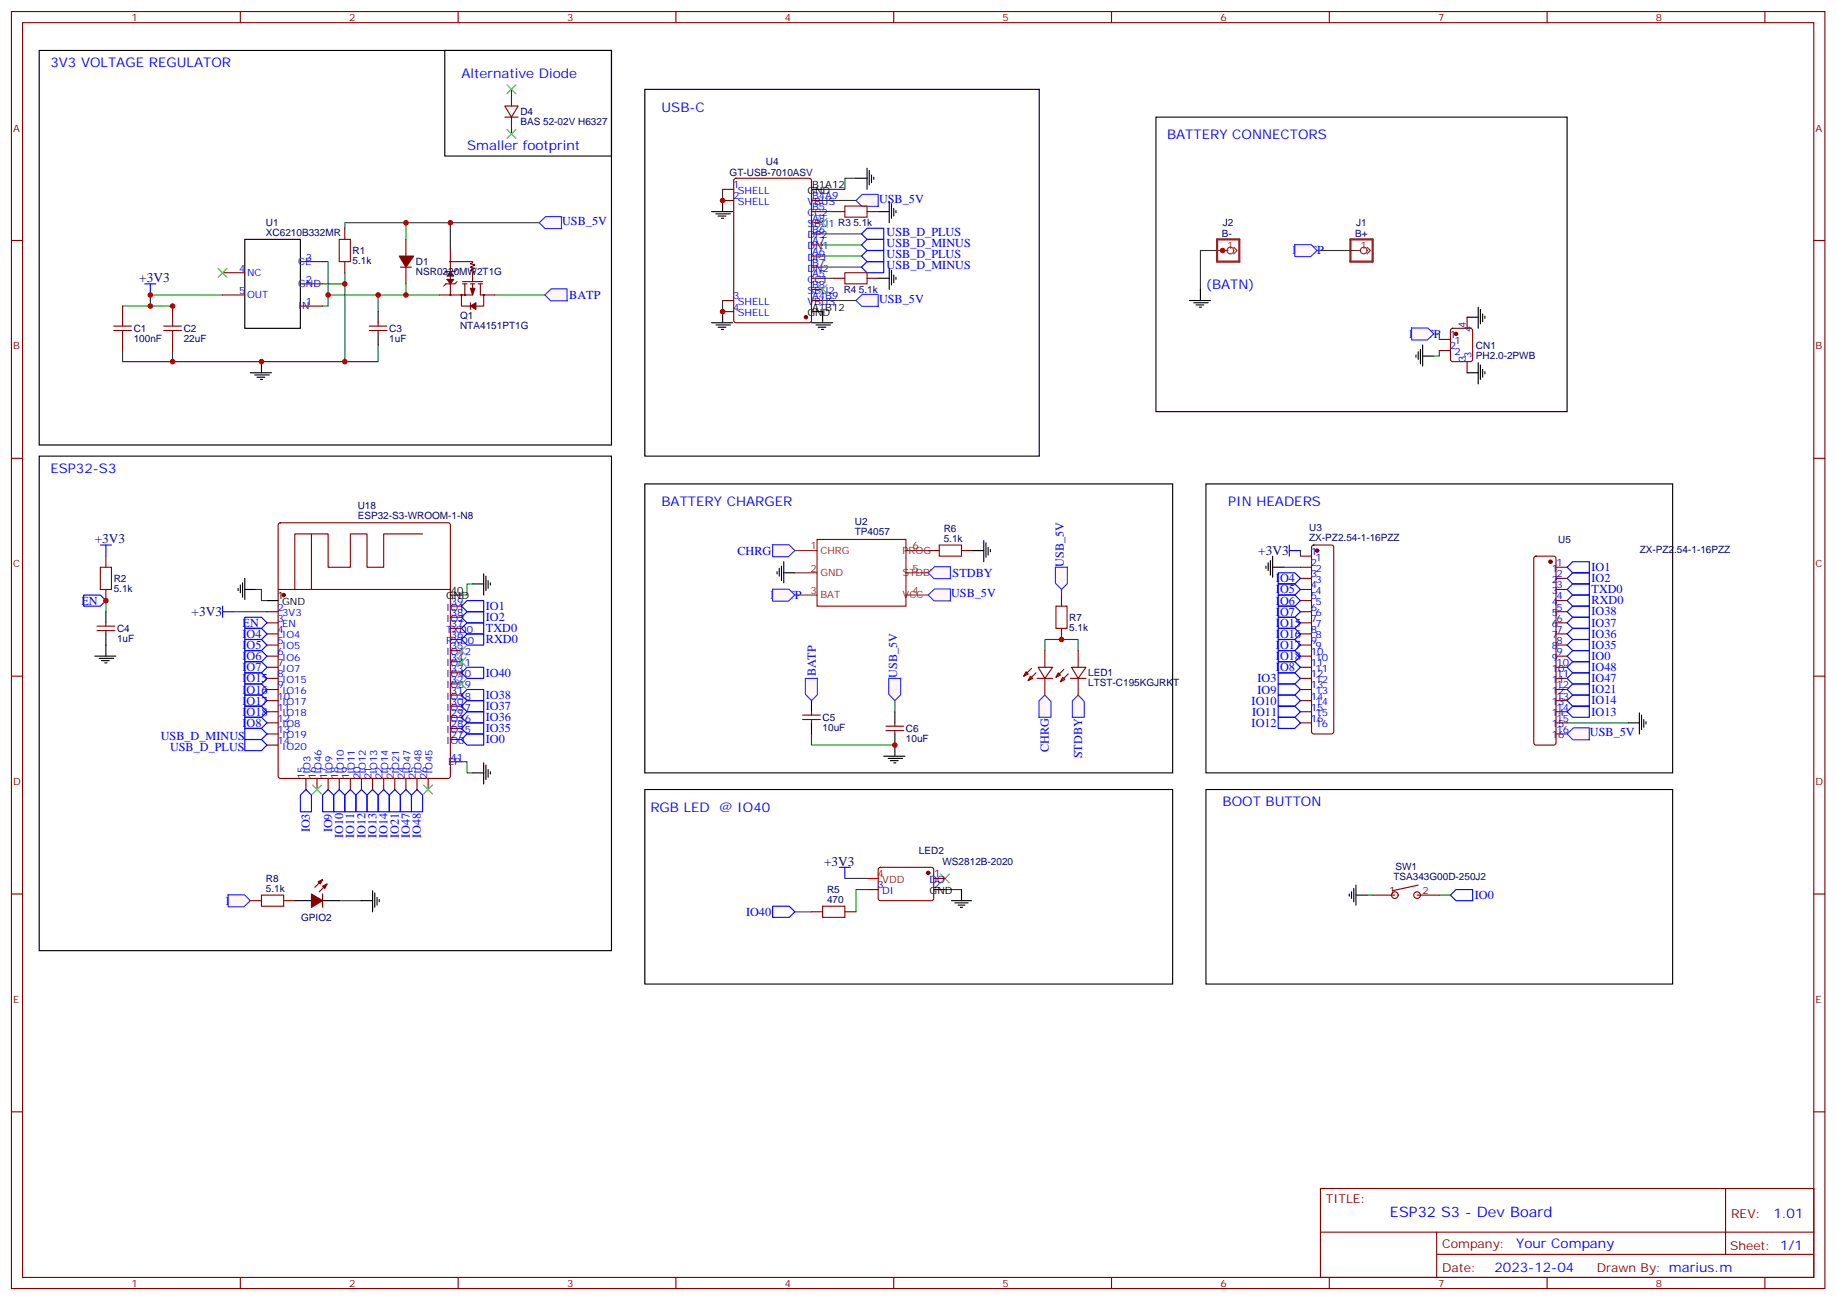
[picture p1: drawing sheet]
<svg xmlns="http://www.w3.org/2000/svg" width="583mm" height="413mm" viewBox="0 0 583 413" stroke-linecap="round" stroke-linejoin="round" font-family="sans-serif">
<path d="M252.3 174.8h7.1M287.6 174.8h7.1M252.3 181.8h7.1M252.3 188.9h7.1M287.6 181.8h7.1M287.6 188.9h7.1" fill="none" stroke="#8c2424" stroke-width=".35"/>
<g fill="none" stroke="#870000" stroke-width=".35">
<path d="M143 79.5v14.1M139.5 93.6h7M143 83h7v.4l-.7 .3 1.4 .4-1.4 .7 1.4 .4-1.4 .7 1.4 .3-.7 .4v2.8M145.1 89.4l-.7 .7h-2.8l-.7 .7M145.1 85.5l-.7 .7h-2.8l-.7 .7M146.5 93.6v3.6h2.8M146.9 89.4h6.3M146.9 90.1h1.4M147.6 90.1v3.5M149.3 96.1v2.1M149.3 90.1h1.4M150 90.1v3.5h-3.5"/>
<path d="M151.8 90.1h1.4M152.5 90.1v3.5h1.1v3.6h-2.5M153.6 93.6h3.5M88.5 166.2l.5-.3h53.3l.6 .5 .1 80-.3 .5-.4 .2h-53.3l-.5-.2-.2-.5v-79.7zM98.9 169.5v17.6M134.2 169.5h-12.4v10.6h-5.3v-10.6h-5.3v10.6h-7v-10.6h-10.6v17.6M259.4 171.2h28.2v21.2h-28.2zM84.8 194.2h3.5M84.8 197.7h3.5M88.3 187.1h54.7M143 199.5h3.5M143 195.9h3.5"/>
<path d="M143 192.4h3.5M84.8 201.2h3.5M84.8 204.8h3.5M84.8 208.3h3.5M84.8 211.8h3.5M84.8 215.3h3.5M84.8 218.9h3.5M143 217.1h3.5M143 213.6h3.5M143 210h3.5M143 206.5h3.5M143 203h3.5"/>
<path d="M84.8 222.4h3.5M84.8 225.9h3.5M84.8 229.4h3.5M84.8 233h3.5M84.8 236.5h3.5M143 234.7h3.5M143 231.2h3.5M143 227.7h3.5M143 224.2h3.5M143 220.6h3.5M97.1 247.1v3.5M100.6 247.1v3.5"/>
<path d="M104.2 247.1v3.5M107.7 247.1v3.5M111.2 247.1v3.5M114.8 247.1v3.5M118.3 247.1v3.5M121.8 247.1v3.5M125.3 247.1v3.5M128.9 247.1v3.5M132.4 247.1v3.5M135.9 247.1v3.5M143 241.8h3.5"/>
<circle cx="143" cy="93.6" r=".18"/>
<circle cx="143" cy="83" r=".18"/>
<circle cx="146.5" cy="93.6" r=".18"/>
<circle cx="147.6" cy="93.6" r=".18"/>
<circle cx="153.6" cy="93.6" r=".18"/>
</g>
<g fill="#870000" stroke="#870000" stroke-width=".35">
<path d="M149.3 91.5h1.4l-.7 2.1z"/>
<path d="M149.3 97.2l1.8-1.1v2.1z"/>
<path d="M141.9 88.7h2.1l-1 1.4z"/>
<path d="M143 86.2l1 1.4h-2.1z"/>
<circle cx="90.1" cy="188.9" r=".53"/>
</g>
<path d="M12.5 16h181.6v125.3h-181.6zM84.8 190.6h3.5M143 188.9h3.5" fill="none" stroke="#000" stroke-width=".35"/>
<path d="M128.9 70.7v5.3M143 70.7v8.8M171.2 70.7h-61.7v1.8M104.2 93.6h35.3M109.5 86.6v3.5h-7.1M120.1 93.6v5.3M128.9 90.1v3.5M157.1 93.6h15.9" fill="none" stroke="#008700" stroke-width=".35"/>
<g fill="#fff7f7" stroke="#420aff" stroke-width=".35">
<path d="M171.2 70.7l2-1.9h5.1v3.7h-5.2z"/>
<path d="M173 93.6l2-1.9h5l.1 3.8h-5.3z"/>
</g>
<path d="M337 187.1v1.8M331.7 206.5v-3.5h10.6v3.5M257.6 233v3.5h26.5" fill="none" stroke="#008700" stroke-width=".35"/>
<path d="M367 37.2h130.5v93.5h-130.5zM12.5 144.8h181.6v157h-181.6zM204.7 153.6h167.6v91.7h-167.6zM284.1 236.5v3.5M280.6 240h6.7M282 240.7h4.6M282.7 241.4h2.5M283.7 242.1h.7" fill="none" stroke="#000" stroke-width=".35"/>
<g fill="#fff7f7" stroke="#420aff" stroke-width=".35">
<path d="M282.2 215.3l3.7-.1v5.3l-1.8 1.9-1.9-2z"/>
<path d="M255.7 215.3l3.8-.1v5.3l-1.9 1.9-1.9-2z"/>
</g>
<path d="M389.9 79.5h-8.8v12.4M418.1 79.5h12.4" fill="none" stroke="#008700" stroke-width=".35"/>
<path d="M377.6 95.4h6.7M379 96.1h4.6M379.7 96.8h2.5M380.8 97.5h.7M381.1 91.9v3.5" fill="none" stroke="#000" stroke-width=".35"/>
<g fill="none" stroke="#00f" stroke-width=".35">
<path d="M77.7 199.5h5.3l1.8 1.7-1.8 1.8h-5.3zM146.5 192.4l1.8-1.8h5.3v3.6h-5.3zM146.5 195.9l1.8-1.7h5.3v3.5h-5.3zM146.5 199.5l1.8-1.8h5.3v3.5h-5.3zM77.7 217.1h5.3l1.8 1.8-1.8 1.7h-5.3zM77.7 213.6h5.3l1.8 1.7-1.8 1.8h-5.3zM77.7 210h5.3l1.8 1.8-1.8 1.8h-5.3zM77.7 206.5h5.3l1.8 1.8-1.8 1.7h-5.3zM77.7 203h5.3l1.8 1.8-1.8 1.7h-5.3zM146.5 213.6l1.8-1.8h5.3v3.5h-5.3zM148.3 218.9h5.3v3.5h-5.3l-1.8-1.8zM148.3 201.2h5.3v3.6h-5.3l-1.8-1.8z"/>
<path d="M77.7 227.7h5.3l1.8 1.7-1.8 1.8h-5.3zM77.7 224.2h5.3l1.8 1.7-1.8 1.8h-5.3zM77.7 220.6h5.3l1.8 1.8-1.8 1.8h-5.3zM146.5 227.7l1.8-1.8h5.3v3.5h-5.3zM146.5 224.2l1.8-1.8h5.3v3.5h-5.3zM146.5 231.2l1.8-1.8h5.3v3.6h-5.3zM146.5 234.7l1.8-1.7h5.3v3.5h-5.3zM97.1 250.6l1.8 1.8v5.3h-3.5v-5.3zM104.2 250.6l1.7 1.8v5.3h-3.5v-5.3zM107.7 250.6l1.8 1.8v5.3h-3.6v-5.3zM111.2 250.6l1.8 1.8v5.3h-3.5v-5.3zM114.8 250.6l1.7 1.8v5.3h-3.5v-5.3z"/>
<path d="M118.3 250.6l1.8 1.8v5.3h-3.6v-5.3zM120.1 252.4l1.7-1.8 1.8 1.8v5.3h-3.5zM125.3 250.6l1.8 1.8v5.3h-3.5v-5.3zM128.9 250.6l1.7 1.8v5.3h-3.5v-5.3zM132.4 250.6l1.8 1.8v5.3h-3.6v-5.3z"/>
</g>
<path d="M386.4 76h7.1v7h-7.1z" fill="none" stroke="#8c2424" stroke-width=".71"/>
<g fill="none" stroke="#8c2424" stroke-width=".35">
<path d="M388.2 79.5h1.4M391.7 78.5l1 1-1 1.1"/>
<circle cx="390.6" cy="79.5" r="1.06"/>
</g>
<path d="M411 77.7h5.3l1.8 1.8-2 2h-5z" fill="#fff7f7" stroke="#420aff" stroke-width=".35"/>
<path d="M428.7 76h7.1v7h-7.1z" fill="none" stroke="#8c2424" stroke-width=".71"/>
<g fill="none" stroke="#8c2424" stroke-width=".35">
<path d="M430.5 79.5h1.4M434 78.5l1.1 1-1.1 1.1"/>
<circle cx="433" cy="79.5" r="1.06"/>
</g>
<path d="M109.5 90.1v24.7M107.7 285.9h7.1" fill="none" stroke="#008700" stroke-width=".35"/>
<path d="M93.6 285.9h5.3M102.4 285.9h5.3M114.8 285.9h3.5M118.3 282.7v6.7M119 283.4v4.6M119.7 284.8v2.5M120.4 285.5v.7" fill="none" stroke="#000" stroke-width=".35"/>
<g fill="#870000" stroke="#870000" stroke-width=".35">
<path d="M98.9 283.8l3.5 2.1-3.5 2.1z"/>
<path d="M102.4 281.3l1.4-.7-.7 1.4z"/>
<path d="M101 279.9l1.4-.7-.7 1.4z"/>
</g>
<path d="M102.4 279.2l-2.5 2.5M102.4 283.8v4.2M103.8 280.6l-2.4 2.5" fill="none" stroke="#870000" stroke-width=".35"/>
<g fill="#fff7f7" stroke="#420aff" stroke-width=".35">
<path d="M72.3 284h5.3l1.9 1.9-2 1.9h-5.1z"/>
<path d="M335.1 180.1l3.8-.1v5.3l-1.9 1.8-1.9-2z"/>
<path d="M340.4 222.5l1.9-1.9 1.9 2.1v5l-3.8 .1z"/>
<path d="M245.2 172.9h5.3l1.8 1.9-2 1.9h-5z"/>
<path d="M329.9 222.5l1.8-1.9 2 2.1v5l-3.8 .1z"/>
</g>
<path d="M248.1 179.7v4.6M248.8 178.3v6.7M246.7 181.5v.7M247.4 180.4v2.5M248.8 181.8h3.5" fill="none" stroke="#000" stroke-width=".35"/>
<g fill="#fff7f7" stroke="#420aff" stroke-width=".35">
<path d="M294.7 181.8l2-1.9h5l.1 3.8h-5.3z"/>
<path d="M245.2 187h5.3l1.8 1.9-2 1.9h-5z"/>
<path d="M294.7 188.9l2-2h5l.1 3.8h-5.3z"/>
</g>
<path d="M38.9 97.2h15.9v1.7M70.7 93.6h-23v3.6M102.4 83h1.8v14.2h-1.8M38.9 111.3v3.5h15.9M120.1 109.5v5.3h-65.3v-3.5M74.2 194.2h10.6M81.2 187.1h1.8v3.5h1.8M150 185.3h-1.7v3.6h-1.8" fill="none" stroke="#008700" stroke-width=".35"/>
<path d="M46 90.1h3.5M47.7 90.1v3.5M31.9 173h3.5M33.6 173v3.5M26.6 188.9h5.3l1.7 1.7-1.7 1.8h-5.3zM70.7 194.2h3.5M70.7 192.4v3.5M77.7 195.9h5.3l1.8 1.8-1.8 1.8h-5.3zM77.7 231.2h5.3l1.8 1.8-1.8 1.7h-5.3zM77.7 234.7h5.3l1.8 1.8-1.8 1.8h-5.3z" fill="none" stroke="#00f" stroke-width=".35"/>
<g fill="none" stroke="#000" stroke-width=".35">
<path d="M204.7 28.4h125.3v116.4h-125.3zM469.3 97.5v6.7M470 98.2v4.6M470.7 99.6v2.5M79.5 118.3h6.7M80.9 119h4.6M81.6 119.7h2.5M83 114.8v3.5M449.5 112.7v.7M450.3 111.6v2.5M451 110.9v4.6M451.7 113h3.5"/>
<path d="M451.7 109.5v6.7M465.8 118.3h3.5M465.8 100.7h3.5M469.3 115.1v6.7M470 115.9v4.5M470.7 117.3v2.4M471.4 100.3v.7M471.4 118v.7M82.7 120.4h.7M75.6 186.8v.7M76.3 185.7v2.5M77 185v4.6"/>
<path d="M77.7 187.1h3.5M77.7 183.6v6.7M150 185.3h3.6M153.6 182.2v6.7M154.3 182.9v4.6M155 184.3v2.5M155.7 185v.7M30.1 208.3h6.7M31.5 209h4.6M32.2 209.7h2.5M33.3 210.4h.7M33.6 204.8v3.5"/>
</g>
<g fill="none" stroke="#870000" stroke-width=".35">
<path d="M3.6 3.7h575.8v405.3h-575.8zM7.2 7.2h568.6v398.3h-568.6zM76.3 3.7v3.5M145.5 3.7v3.5M214.6 3.7v3.5M283.7 3.7v3.5M352.9 3.7v3.5M422 3.7v3.5M491.2 3.7v3.5M560.3 3.7v3.5M3.6 76.3h3.6M575.8 76.3h3.6"/>
<path d="M457 107.7h3.5M457 111.3h3.5M460.7 104.4l.5-.2h5.6l.7 .4v9.5l-.4 .6-5.9 .1-.7-.5v-9.4zM465.8 100.7v3.5M465.8 114.8v3.5M3.6 145.5h3.6M575.8 145.5h3.6M3.6 214.6h3.6M575.8 214.6h3.6M3.6 283.8h3.6M575.8 283.8h3.6M3.6 352.9h3.6"/>
<path d="M575.8 352.9h3.6M419.2 377.3h156.6v28.2h-156.6zM547.8 377.3v20.9M419.2 391.1h156.5M456.1 398.2h119.6M456.1 391.1v14.1M76.3 405.5v3.5M145.5 405.5v3.5M214.6 405.5v3.5M283.7 405.5v3.5M352.9 405.5v3.5M422 405.5v3.5"/>
<path d="M491.2 405.5v3.5M560.3 405.5v3.5"/>
</g>
<circle cx="462.2" cy="106" r=".53" fill="#870000" stroke="#870000" stroke-width=".35"/>
<path d="M448 104.1h5.3l1.9 1.9-2 1.9h-5.1z" fill="#fff7f7" stroke="#420aff" stroke-width=".35"/>
<path d="M271.7 56.6h-3.5v3.5h-7M229.4 60.1v3.5M229.4 95.4v3.5M455.2 106h1.8v1.7M457 111.3v1.7h-1.8" fill="none" stroke="#008700" stroke-width=".35"/>
<g fill="none" stroke="#870000" stroke-width=".35">
<path d="M233.2 56.8l.4-.2h23.3l.7 .4v44.7l-.4 .7h-23.6l-.6-.4-.1-44.7zM229.4 63.6h3.5M229.4 60.1h3.5M257.6 63.6h3.6M257.6 67.2h3.6M257.6 70.7h3.6M257.6 74.2h3.6M257.6 77.8h3.6M229.4 98.9h3.5M229.4 95.4h3.5M257.6 95.4h3.6M257.6 81.3h3.6"/>
<path d="M257.6 84.8h3.6M257.6 88.3h3.6M257.6 91.9h3.6"/>
</g>
<g fill="none" stroke="#000" stroke-width=".35">
<path d="M271.7 56.6h3.6M275.3 53.4v6.7M276 54.1v4.6M276.7 55.5v2.5M277.4 56.2v.7M225.9 67.2h6.7M227.3 67.9h4.6M228 68.6h2.5M229.1 69.3h.7M229.4 63.6v3.6M257.6 60.1h3.6M229.4 98.9v3.5"/>
<path d="M257.6 98.9h3.6v3.5M225.9 102.4h6.7M227.3 103.2h4.6M228 103.9h2.5M229.1 104.6h.7M257.6 102.4h6.7M259 103.2h4.6M259.8 103.9h2.4M260.8 104.6h.7"/>
</g>
<circle cx="255.9" cy="100.7" r=".53" fill="#870000" stroke="#870000" stroke-width=".35"/>
<path d="M271.7 63.6l2.1-1.9h5l.1 3.8h-5.3z" fill="#fff7f7" stroke="#420aff" stroke-width=".35"/>
<path d="M261.2 63.6h10.5" fill="none" stroke="#008700" stroke-width=".35"/>
<path d="M271.7 95.4l2.1-1.9h5l.1 3.7h-5.3z" fill="#fff7f7" stroke="#420aff" stroke-width=".35"/>
<path d="M261.2 67.2h3.5M261.2 74.2h12.3M261.2 77.8h12.3M261.2 95.4h10.5M261.2 88.3h3.5M261.2 81.3h12.3M261.2 84.8h12.3M412.9 174.8v1.7M407.6 180.1h5.3" fill="none" stroke="#008700" stroke-width=".35"/>
<path d="M259.8 69.3l2.8 2.8M262.6 69.3l-2.8 2.8M259.8 90.5l2.8 2.8M262.6 90.5l-2.8 2.8M99.2 249.2l2.9 2.8M102.1 249.2l-2.9 2.8M134.5 249.2l2.8 2.8M137.3 249.2l-2.8 2.8" fill="none" stroke="#3c3" stroke-width=".35"/>
<g fill="none" stroke="#000" stroke-width=".35">
<path d="M278.8 67.2h3.5M282.3 64v6.7M283 64.7v4.6M283.7 66.1v2.5M284.4 66.8v.7M278.8 88.3h3.5M282.3 85.2v6.7M283 85.9v4.6M283.7 87.3v2.4M284.4 88v.7M401.9 179.7v.7M402.6 178.6v2.5"/>
<path d="M403.3 177.9v4.6M404 176.5v6.7M404 180.1h3.6"/>
</g>
<g fill="none" stroke="#00f" stroke-width=".35">
<path d="M273.5 74.2l1.8-1.7h5.3v3.5h-5.3zM273.5 77.8l1.8-1.8h5.3v3.5h-5.3zM273.5 81.3l1.8-1.8h5.3v3.5h-5.3zM273.5 84.8l1.8-1.8h5.3v3.6h-5.3zM409.3 174.8h3.6M409.3 173v3.5M405.8 181.8h5.3l1.8 1.8-1.8 1.7h-5.3zM405.8 185.3h5.3l1.8 1.8-1.8 1.8h-5.3zM405.8 188.9h5.3l1.8 1.7-1.8 1.8h-5.3zM405.8 192.4h5.3l1.8 1.8-1.8 1.7h-5.3zM405.8 195.9h5.3l1.8 1.8-1.8 1.8h-5.3zM405.8 199.5h5.3l1.8 1.7-1.8 1.8h-5.3z"/>
<path d="M497.5 180.1l1.8-1.8h5.3v3.5h-5.3zM497.5 183.6l1.8-1.8h5.3v3.5h-5.3zM497.5 187.1l1.8-1.8h5.3v3.6h-5.3zM497.5 190.6l1.8-1.7h5.3v3.5h-5.3zM497.5 194.2l1.8-1.8h5.3v3.5h-5.3zM497.5 197.7l1.8-1.8h5.3v3.6h-5.3zM405.8 203h5.3l1.8 1.8-1.8 1.7h-5.3zM405.8 206.5h5.3l1.8 1.8-1.8 1.7h-5.3zM405.8 210h5.3l1.8 1.8-1.8 1.8h-5.3zM405.8 213.6h5.3l1.8 1.7-1.8 1.8h-5.3zM405.8 217.1h5.3l1.8 1.8-1.8 1.7h-5.3zM497.5 201.2l1.8-1.7h5.3v3.5h-5.3z"/>
<path d="M497.5 204.8l1.8-1.8h5.3v3.5h-5.3zM497.5 208.3l1.8-1.8h5.3v3.5h-5.3zM497.5 218.9l1.8-1.8h5.3v3.5h-5.3zM497.5 215.3l1.8-1.7h5.3v3.5h-5.3zM497.5 211.8l1.8-1.8h5.3v3.6h-5.3zM405.8 220.6h5.3l1.8 1.8-1.8 1.8h-5.3zM405.8 224.2h5.3l1.8 1.7-1.8 1.8h-5.3zM405.8 227.7h5.3l1.8 1.7-1.8 1.8h-5.3zM497.5 225.9l1.8-1.7h5.3v3.5h-5.3zM497.5 222.4l1.8-1.8h5.3v3.6h-5.3z"/>
</g>
<g fill="none" stroke="#870000" stroke-width=".35">
<path d="M412.9 176.5h3.5M416.6 173.2l.5-.2h5.6l.5 .2 .2 .5v58.6l-.2 .5-.5 .2h-5.6l-.5-.3-.2-.4v-58.6zM487.2 176.7l.4-.2h5.7l.5 .2 .2 .5v58.6l-.2 .5-.5 .2h-5.7l-.5-.2-.2-.5v-58.6zM412.9 180.1h3.5M412.9 183.6h3.5M412.9 187.1h3.5M412.9 190.6h3.5M412.9 194.2h3.5M412.9 197.7h3.5M494 180.1h3.5M494 183.6h3.5M494 187.1h3.5"/>
<path d="M494 190.6h3.5M494 194.2h3.5M494 197.7h3.5M412.9 201.2h3.5M412.9 204.8h3.5M412.9 208.3h3.5M412.9 211.8h3.5M412.9 215.3h3.5M412.9 218.9h3.5M494 201.2h3.5M494 204.8h3.5M494 208.3h3.5"/>
<path d="M494 211.8h3.5M494 215.3h3.5M494 218.9h3.5M412.9 222.4h3.5M412.9 225.9h3.5M412.9 229.4h3.5M494 222.4h3.5M494 225.9h3.5M494 229.4h3.5M494 233h3.5"/>
</g>
<g fill="#870000" stroke="#870000" stroke-width=".35">
<circle cx="418.1" cy="174.8" r=".53"/>
<circle cx="492.2" cy="178.3" r=".53"/>
</g>
<path d="M497.5 233l2.1-2h5l.1 3.8h-5.3z" fill="#fff7f7" stroke="#420aff" stroke-width=".35"/>
<g fill="none" stroke="#000" stroke-width=".35">
<path d="M141.2 16h52.9v33.5h-52.9zM77.7 76h17.7v28.2h-17.7zM120.1 98.9v3.5M120.1 106v3.5M382.9 153.6h148.1v91.7h-148.1zM308.8 174.8h3.5M312.3 171.6v6.7M313 172.3v4.6M313.7 173.7v2.5M314.4 174.4v.7M33.6 194.2v3.5M33.6 201.2v3.6"/>
<path d="M257.6 222.4v3.5M257.6 229.4v3.6M284.1 225.9v3.5M284.1 233v3.5M516.9 229.4h3.6M520.5 226.3v6.7M521.2 227v4.6M521.9 228.4v2.5M522.6 229.1v.7M150 245.3h3.6M153.6 242.1v6.7M154.3 242.9v4.5"/>
<path d="M155 244.3v2.4M155.7 245v.7M204.7 250.6h167.6v61.7h-167.6zM382.9 250.6h148.1v61.7h-148.1zM296.4 282.4h3.6M302.1 285.9h6.3M303.1 286.6h4.3M304.2 287.3h2.1M304.9 288h.7M305.3 282.4v3.5M428.4 283.8v.7M429.1 283.1v2.1"/>
<path d="M429.8 282v4.2M430.5 284.1h3.5M430.5 281v6.3"/>
</g>
<path d="M33.6 190.6v3.6M284.1 222.4v3.5M497.5 229.4h19.4M146.5 241.8h1.8v3.5h1.7M268.2 278.8h7.1M252.3 289.4h5.3M275.3 282.4h-3.6v7M300 282.4h5.3M434 284.1h1.8M457 284.1h3.5" fill="none" stroke="#008700" stroke-width=".35"/>
<g fill="none" stroke="#3c3" stroke-width=".35">
<path d="M161 27l2.8 2.8M163.8 27l-2.8 2.8M161 41.1l2.8 2.8M163.8 41.1l-2.8 2.8M69.3 85.2l2.8 2.8M72.1 85.2l-2.8 2.8M145.1 205.1l2.8 2.8M145.1 208.6l2.8 2.9M145.1 215.7l2.8 2.8M147.9 205.1l-2.8 2.8M147.9 208.6l-2.8 2.9M147.9 215.7l-2.8 2.8"/>
<path d="M298.6 277.4l2.8 2.8M301.4 277.4l-2.8 2.8"/>
</g>
<g fill="none" stroke="#870000" stroke-width=".35">
<path d="M160.3 33.7h4.2l-2.1 3.5zM160.3 37.2h4.2M162.4 28.4v5.3M162.4 37.2v5.3M109.5 72.5v3.5M128.9 76v5.3M264.7 67.2h3.5M275.3 67.2h3.5M38.9 97.2v3.5M54.8 97.2v3.5M70.7 86.6h7M70.7 93.6h7"/>
<path d="M95.4 97.2h7M95.4 90.1h7M95.4 83h7M109.5 83v3.6M127.1 84.8h3.5M128.9 84.8v5.3M264.7 88.3h3.5M275.3 88.3h3.5M38.9 107.7v3.6M54.8 107.7v3.6M117.2 104.9h5.7M117.2 103.5h5.7"/>
<path d="M120.1 102.4v1.1M120.1 104.9v1.1M33.6 176.5v3.6M294.7 174.8h3.5M305.3 174.8h3.5M30.8 198.8h5.6M33.6 187.1v3.5M33.6 197.7v1.1M337 188.9v3.5M337 199.5v3.5M30.8 200.2h5.6M33.6 200.2v1"/>
<path d="M325.7 213.2l.7 .7-1.4 .7zM327.1 214.6l.7 .7-1.4 .7zM327.5 212.2l-2.5 2.4M328.9 213.6l-2.5 2.4M329.2 215.3h5M329.6 211.8h4.6l-2.5 3.5zM331.7 206.5v5.3M331.7 215.3v5.3M336 213.6l.7 .7-1.5 .7zM337.4 215l.7 .7-1.4 .7zM337.7 212.5l-2.5 2.5M339.1 213.9l-2.4 2.5"/>
<path d="M339.8 215.3h5M340.2 211.8h4.6l-2.5 3.5zM342.3 206.5v5.3M342.3 215.3v5.3M254.8 228.4h5.7M254.8 227h5.7M257.6 225.9v1.1M257.6 228.4v1M281.3 231.9h5.6M281.3 230.5h5.6M284.1 229.4v1.1M284.1 231.9v1.1"/>
<path d="M279 275.5l.5-.2 16.5 .1 .4 .6v9.5l-.7 .4-16.5-.1-.4-.6v-9.2zM296.4 278.8h3.6M79.5 285.9h3.5M90.1 285.9h3.5M257.6 289.4h3.6M268.2 289.4h3.5M275.3 282.4h3.5M435.8 284.1h7M449.9 284.1h7.1M450.3 281l-8.2 1.7"/>
<circle cx="442.8" cy="284.1" r="1.06"/>
<circle cx="449.9" cy="284.1" r="1.06"/>
</g>
<g fill="#870000" stroke="#870000" stroke-width=".35">
<path d="M126.8 81.3h4.5l-2.4 3.5z"/>
<circle cx="294.7" cy="277.1" r=".53"/>
</g>
<path d="M275.3 278.8h3.5" fill="none" stroke="#f00" stroke-width=".35"/>
<path d="M266.5 275.3h3.5M268.2 275.3v3.5M245.3 287.7h5.3l1.7 1.7-1.7 1.8h-5.3zM460.5 284.1l1.7-1.7h5.3v3.5h-5.3z" fill="none" stroke="#00f" stroke-width=".35"/>
<g fill="none" stroke="#a10000" stroke-width=".35">
<path d="M107.7 76h3.5v7h-3.5zM268.2 65.4h7.1v3.5h-7.1zM268.2 86.6h7.1v3.5h-7.1zM36.1 104.9h5.6M36.1 103.5h5.6M38.9 100.7v2.8M38.9 104.9v2.8M52 104.9h5.6M52 103.5h5.6M54.8 100.7v2.8M54.8 104.9v2.8M298.2 173h7.1v3.5h-7.1z"/>
<path d="M31.9 180.1h3.5v7h-3.5zM335.2 192.4h3.6v7.1h-3.6zM83 284.1h7.1v3.6h-7.1zM261.2 287.7h7v3.5h-7z"/>
</g>
<g fill="#c00">
<circle cx="128.9" cy="93.6" r=".88"/>
<circle cx="143" cy="70.7" r=".88"/>
<circle cx="128.9" cy="70.7" r=".88"/>
<circle cx="120.1" cy="93.6" r=".88"/>
<circle cx="104.2" cy="93.6" r=".88"/>
<circle cx="388.2" cy="79.5" r=".88"/>
<circle cx="109.5" cy="114.8" r=".88"/>
<circle cx="47.7" cy="93.6" r=".88"/>
<circle cx="47.7" cy="97.2" r=".88"/>
<circle cx="54.8" cy="114.8" r=".88"/>
<circle cx="83" cy="114.8" r=".88"/>
<circle cx="229.4" cy="98.9" r=".88"/>
<circle cx="229.4" cy="63.6" r=".88"/>
<circle cx="337" cy="203" r=".88"/>
<circle cx="54.8" cy="97.2" r=".88"/>
<circle cx="33.6" cy="190.6" r=".88"/>
<circle cx="284.1" cy="236.5" r=".88"/>
<circle cx="109.5" cy="90.1" r=".88"/>
</g>
<text font-size="4.6" fill="#00f" x="441.3" y="386.3">ESP32 S3 - Dev Board</text>
<g font-size="4.2" fill="#00f">
<text x="16" y="21.3">3V3 VOLTAGE REGULATOR</text>
<text x="146.5" y="24.8">Alternative Diode</text>
<text x="210" y="35.4">USB-C</text>
<text x="148.3" y="47.8">Smaller footprint</text>
<text x="370.5" y="44.2">BATTERY CONNECTORS</text>
<text x="382.9" y="91.9">(BATN)</text>
<text x="16" y="150.1">ESP32-S3</text>
<text x="210" y="160.7">BATTERY CHARGER</text>
<text x="389.9" y="160.7">PIN HEADERS</text>
<text x="206.5" y="257.7">RGB LED</text>
<text x="228.4" y="257.7">@ IO40</text>
<text x="388.2" y="255.9">BOOT BUTTON</text>
<text x="563" y="386.5">1.01</text>
<text x="481.4" y="396.1">Your Company</text>
<text x="474.5" y="403.9">2023-12-04</text>
</g>
<g font-size="4.2" fill="#000080">
<text x="44.2" y="89.4">+3V3</text>
<text x="30.1" y="172.3">+3V3</text>
<text x="399.5" y="176.2">+3V3</text>
<text x="60.8" y="195.6">+3V3</text>
<text x="261.6" y="275">+3V3</text>
</g>
<g font-size="3.9" fill="#00f">
<text x="279.1" y="64.3">USB_5V</text>
<text x="178.5" y="71.5">USB_5V</text>
<text x="281.5" y="74.9">USB_D_PLUS</text>
<text x="281.5" y="82">USB_D_PLUS</text>
<text x="281.5" y="78.4">USB_D_MINUS</text>
<text x="410.4" y="80.7">BATP</text>
<text x="281.5" y="85.5">USB_D_MINUS</text>
<text x="180.7" y="95">BATP</text>
<text x="279.1" y="96.1">USB_5V</text>
<text x="447.4" y="107.2">BATP</text>
<text x="234.1" y="176">CHRG</text>
<text x="337.8" y="179.8" transform="rotate(-90 337.8 179.8)">USB_5V</text>
<text x="302.4" y="183">STDBY</text>
<text x="405.1" y="184.9">IO4</text>
<text x="505.3" y="181.3">IO1</text>
<text x="505.3" y="184.8">IO2</text>
<text x="25.9" y="191.9">EN</text>
<text x="244.6" y="190.1">BATP</text>
<text x="301.9" y="189.6">USB_5V</text>
<text x="405.1" y="188.4">IO5</text>
<text x="405.1" y="191.9">IO6</text>
<text x="505.3" y="188.3">TXD0</text>
<text x="505.3" y="191.8">RXD0</text>
<text x="154.3" y="193.6">IO1</text>
<text x="154.3" y="197.1">IO2</text>
<text x="405.1" y="195.4">IO7</text>
<text x="505.3" y="195.4">IO38</text>
<text x="77" y="202.5">IO4</text>
<text x="77" y="198.9">EN</text>
<text x="154.3" y="200.7">TXD0</text>
<text x="405.1" y="199">IO15</text>
<text x="405.1" y="202.5">IO16</text>
<text x="505.3" y="198.9">IO37</text>
<text x="505.3" y="202.4">IO36</text>
<text x="77" y="209.5">IO6</text>
<text x="77" y="206">IO5</text>
<text x="154.3" y="204.2">RXD0</text>
<text x="405.1" y="206">IO17</text>
<text x="405.1" y="209.5">IO18</text>
<text x="505.3" y="206">IO35</text>
<text x="505.3" y="209.5">IO0</text>
<text x="77" y="213.1">IO7</text>
<text x="154.3" y="214.8">IO40</text>
<text x="259" y="214.7" transform="rotate(-90 259 214.7)">BATP</text>
<text x="284.9" y="215.1" transform="rotate(-90 284.9 215.1)">USB_5V</text>
<text x="405.1" y="213.1">IO8</text>
<text x="505.3" y="213">IO48</text>
<text x="77" y="220.1">IO16</text>
<text x="77" y="216.6">IO15</text>
<text x="154.3" y="221.8">IO38</text>
<text x="399.2" y="216.6">IO3</text>
<text x="399.2" y="220.1">IO9</text>
<text x="505.3" y="220.1">IO21</text>
<text x="505.3" y="216.6">IO47</text>
<text x="77" y="227.2">IO18</text>
<text x="77" y="223.7">IO17</text>
<text x="154.3" y="225.4">IO37</text>
<text x="397.4" y="223.6">IO10</text>
<text x="397.5" y="227.2">IO11</text>
<text x="505.3" y="227.1">IO13</text>
<text x="505.3" y="223.6">IO14</text>
<text x="77" y="230.7">IO8</text>
<text x="154.3" y="228.9">IO36</text>
<text x="154.3" y="232.4">IO35</text>
<text x="397.4" y="230.7">IO12</text>
<text x="504.8" y="233.7">USB_5V</text>
<text x="51" y="234.9">USB_D_MINUS</text>
<text x="54" y="238.4">USB_D_PLUS</text>
<text x="154.3" y="235.9">IO0</text>
<text x="333" y="238.8" transform="rotate(-90 333 238.8)">CHRG</text>
<text x="343.6" y="240.7" transform="rotate(-90 343.6 240.7)">STDBY</text>
<text x="98.4" y="264.2" transform="rotate(-90 98.4 264.2)">IO3</text>
<text x="105.4" y="264.2" transform="rotate(-90 105.4 264.2)">IO9</text>
<text x="108.9" y="266.1" transform="rotate(-90 108.9 266.1)">IO10</text>
<text x="112.5" y="266" transform="rotate(-90 112.5 266)">IO11</text>
<text x="116" y="266.1" transform="rotate(-90 116 266.1)">IO12</text>
<text x="119.5" y="266.1" transform="rotate(-90 119.5 266.1)">IO13</text>
<text x="123.1" y="266.1" transform="rotate(-90 123.1 266.1)">IO14</text>
<text x="126.6" y="266.1" transform="rotate(-90 126.6 266.1)">IO21</text>
<text x="130.1" y="266.1" transform="rotate(-90 130.1 266.1)">IO47</text>
<text x="133.6" y="266.1" transform="rotate(-90 133.6 266.1)">IO48</text>
<text x="71.7" y="287.1">IO2</text>
<text x="468.2" y="285.3">IO0</text>
<text x="236.8" y="290.7">IO40</text>
</g>
<g font-size="3.9" fill="#800">
<text x="421" y="381.8">TITLE:</text>
<text x="549.6" y="386.5">REV:</text>
<text x="457.9" y="396">Company:</text>
<text x="549.2" y="396.7">Sheet: 1/1</text>
<text x="457.9" y="403.7">Date:</text>
<text x="506.9" y="403.8">Drawn By: marius.m</text>
</g>
<g font-size="3.2" fill="#800">
<text x="41.7" y="6.7">1</text>
<text x="110.9" y="6.7">2</text>
<text x="180" y="6.7">3</text>
<text x="249.2" y="6.7">4</text>
<text x="318.3" y="6.7">5</text>
<text x="387.5" y="6.7">6</text>
<text x="456.6" y="6.7">7</text>
<text x="525.7" y="6.7">8</text>
<text x="4.2" y="41.8">A</text>
<text x="576.4" y="41.8">A</text>
<text x="4.2" y="110.9">B</text>
<text x="576.4" y="110.9">B</text>
<text x="4.2" y="180.1">C</text>
<text x="576.4" y="180.1">C</text>
<text x="4.2" y="249.2">D</text>
<text x="576.4" y="249.2">D</text>
<text x="441.1" y="283.8">1</text>
<text x="451.7" y="283.8">2</text>
<text x="4.2" y="318.3">E</text>
<text x="576.4" y="318.3">E</text>
<text x="41.7" y="408.5">1</text>
<text x="110.9" y="408.5">2</text>
<text x="180" y="408.5">3</text>
<text x="249.2" y="408.5">4</text>
<text x="318.3" y="408.5">5</text>
<text x="387.5" y="408.5">6</text>
<text x="456.6" y="408.5">7</text>
<text x="525.7" y="408.5">8</text>
</g>
<g font-size="3.2" fill="#000080">
<text x="165.2" y="39.7">BAS 52-02V H6327</text>
<text x="165.2" y="36.6">D4</text>
<text x="243.2" y="52.3">U4</text>
<text x="231.6" y="56">GT-USB-7010ASV</text>
<text x="84.4" y="71.7">U1</text>
<text x="270.9" y="71.8">5.1k</text>
<text x="388.2" y="71.8">J2</text>
<text x="430.5" y="71.8">J1</text>
<text x="84.4" y="74.9">XC6210B332MR</text>
<text x="387.9" y="75.4">B-</text>
<text x="430.2" y="75.4">B+</text>
<text x="111.9" y="83.8">5.1k</text>
<text x="111.9" y="80.7">R1</text>
<text x="132" y="87.3">NSR0320MW2T1G</text>
<text x="132" y="84.2">D1</text>
<text x="267.9" y="93">R4</text>
<text x="272.7" y="93">5.1k</text>
<text x="146.1" y="101.2">Q1</text>
<text x="42.4" y="105.4">C1</text>
<text x="58.3" y="105.4">C2</text>
<text x="123.6" y="105.4">C3</text>
<text x="146.1" y="104.4">NTA4151PT1G</text>
<text x="42.4" y="108.5">100nF</text>
<text x="58.3" y="108.5">22uF</text>
<text x="123.6" y="108.5">1uF</text>
<text x="468.6" y="113.9">PH2.0-2PWB</text>
<text x="468.6" y="110.7">CN1</text>
<text x="113.6" y="161.7">U18</text>
<text x="113.6" y="164.9">ESP32-S3-WROOM-1-N8</text>
<text x="271.4" y="166.8">U2</text>
<text x="271.4" y="170">TP4057</text>
<text x="299.6" y="171.9">5.1k</text>
<text x="299.6" y="168.8">R6</text>
<text x="415.6" y="171.8">ZX-PZ2.54-1-16PZZ</text>
<text x="415.6" y="168.6">U3</text>
<text x="494.7" y="172.2">U5</text>
<text x="520.6" y="175.5">ZX-PZ2.54-1-16PZZ</text>
<text x="36.1" y="184.7">R2</text>
<text x="36.1" y="187.9">5.1k</text>
<text x="339.5" y="197.1">R7</text>
<text x="37.1" y="203.7">1uF</text>
<text x="37.1" y="200.6">C4</text>
<text x="339.5" y="200.2">5.1k</text>
<text x="345.5" y="214.7">LED1</text>
<text x="345.5" y="217.9">LTST-C195KGJRKT</text>
<text x="261.2" y="232">10uF</text>
<text x="261.2" y="228.8">C5</text>
<text x="287.6" y="232.4">C6</text>
<text x="287.6" y="235.5">10uF</text>
<text x="291.7" y="271">LED2</text>
<text x="299.2" y="274.7">WS2812B-2020</text>
<text x="84.4" y="279.9">R8</text>
<text x="442.4" y="279.3">TSA343G00D-250J2</text>
<text x="443" y="276.2">SW1</text>
<text x="84.4" y="283.1">5.1k</text>
<text x="262.6" y="286.6">470</text>
<text x="262.6" y="283.5">R5</text>
<text x="95.6" y="292.3">GPIO2</text>
</g>
<g font-size="3.2" fill="#00f">
<text x="232.8" y="59.8">1</text>
<text x="232.8" y="63.3">2</text>
<text x="234.2" y="65.1">SHELL</text>
<text x="234.2" y="61.5">SHELL</text>
<text x="256.3" y="65.1">VBUS</text>
<text x="257.8" y="63.3">B4A9</text>
<text x="256.3" y="68.6">CC2</text>
<text x="257.8" y="66.8">B5</text>
<text x="257.8" y="70.3">A8</text>
<text x="256.3" y="72.1">SBU1 R3</text>
<text x="256.3" y="75.6">DP2</text>
<text x="257.8" y="73.9">B6</text>
<text x="257.8" y="77.4">A7</text>
<text x="97.1" y="82.7">3</text>
<text x="256.3" y="79.2">DN1</text>
<text x="256.3" y="82.7">DP1</text>
<text x="257.8" y="80.9">A6</text>
<text x="76" y="86.2">4</text>
<text x="78.4" y="87.6">NC</text>
<text x="94.7" y="84.1">CE</text>
<text x="97.1" y="89.7">2</text>
<text x="256.3" y="86.2">DN2</text>
<text x="256.3" y="89.7">CC1</text>
<text x="257.8" y="84.5">B7</text>
<text x="257.8" y="88">A5</text>
<text x="76" y="93.3">5</text>
<text x="78.4" y="94.7">OUT</text>
<text x="94.7" y="91.2">GND</text>
<text x="232.8" y="95">3</text>
<text x="256.3" y="93.3">SBU2</text>
<text x="257.8" y="91.5">B8</text>
<text x="257.8" y="95">A4B9</text>
<text x="94.7" y="98.2">IN</text>
<text x="97.1" y="96.8">1</text>
<text x="232.8" y="98.6">4</text>
<text x="234.2" y="100.3">SHELL</text>
<text x="234.2" y="96.8">SHELL</text>
<text x="256.3" y="96.8">VBUS</text>
<text x="460.3" y="107.4">1</text>
<text x="465.4" y="104" transform="rotate(-90 465.4 104)">4</text>
<text x="467.2" y="105.5" transform="rotate(-90 467.2 105.5)">4</text>
<text x="460.3" y="110.9">2</text>
<text x="461.8" y="109.1">1</text>
<text x="461.8" y="112.7">2</text>
<text x="467.2" y="113.5" transform="rotate(-90 467.2 113.5)">3</text>
<text x="465.4" y="115" transform="rotate(-90 465.4 115)">3</text>
<text x="416.2" y="176.2">1</text>
<text x="416.2" y="179.7">2</text>
<text x="417.7" y="177.9">1</text>
<text x="494.2" y="179.7">1</text>
<text x="416.2" y="183.2">3</text>
<text x="417.7" y="181.5">2</text>
<text x="417.7" y="185">3</text>
<text x="492.7" y="181.5">1</text>
<text x="492.7" y="185">2</text>
<text x="494.2" y="183.2">2</text>
<text x="416.2" y="186.8">4</text>
<text x="416.2" y="190.3">5</text>
<text x="417.7" y="188.5">4</text>
<text x="492.7" y="188.5">3</text>
<text x="494.2" y="186.8">3</text>
<text x="494.2" y="190.3">4</text>
<text x="88.1" y="193.8">2</text>
<text x="88.1" y="197.3">3</text>
<text x="89.6" y="195.6">3V3</text>
<text x="141.7" y="197.3">IO2</text>
<text x="141.7" y="193.8">IO1</text>
<text x="143.2" y="195.6">38</text>
<text x="143.2" y="192.1">39</text>
<text x="416.2" y="193.8">6</text>
<text x="416.2" y="197.3">7</text>
<text x="417.7" y="192.1">5</text>
<text x="417.7" y="195.6">6</text>
<text x="492.7" y="192.1">4</text>
<text x="492.7" y="195.6">5</text>
<text x="494.2" y="193.8">5</text>
<text x="494.2" y="197.3">6</text>
<text x="88.1" y="200.9">4</text>
<text x="89.6" y="199.1">EN</text>
<text x="89.6" y="202.6">IO4</text>
<text x="141.7" y="200.9">TXD0</text>
<text x="143.2" y="202.6">36</text>
<text x="143.2" y="199.1">37</text>
<text x="416.2" y="200.9">8</text>
<text x="417.7" y="199.1">7</text>
<text x="417.7" y="202.6">8</text>
<text x="492.7" y="199.1">6</text>
<text x="492.7" y="202.6">7</text>
<text x="494.2" y="200.9">7</text>
<text x="88.1" y="204.4">5</text>
<text x="88.1" y="207.9">6</text>
<text x="89.6" y="206.2">IO5</text>
<text x="89.6" y="209.7">IO6</text>
<text x="141.7" y="207.9">IO42</text>
<text x="141.7" y="204.4">RXD0</text>
<text x="143.2" y="209.7">34</text>
<text x="143.2" y="206.2">35</text>
<text x="416.2" y="204.4">9</text>
<text x="416.2" y="207.9">10</text>
<text x="417.7" y="206.2">9</text>
<text x="417.7" y="209.7">10</text>
<text x="492.7" y="206.2">8</text>
<text x="492.7" y="209.7">9</text>
<text x="494.2" y="204.4">8</text>
<text x="494.2" y="207.9">9</text>
<text x="88.1" y="211.5">7</text>
<text x="88.1" y="215">8</text>
<text x="89.6" y="213.2">IO7</text>
<text x="141.7" y="215">IO40</text>
<text x="141.7" y="211.5">IO41</text>
<text x="143.2" y="213.2">33</text>
<text x="416.2" y="211.5">11</text>
<text x="416.2" y="215">12</text>
<text x="417.7" y="213.2">11</text>
<text x="492.7" y="213.2">10</text>
<text x="494.2" y="211.5">10</text>
<text x="494.2" y="215">11</text>
<text x="88.1" y="218.5">9</text>
<text x="89.6" y="216.7">IO15</text>
<text x="89.6" y="220.3">IO16</text>
<text x="141.7" y="218.5">IO39</text>
<text x="143.2" y="220.3">31</text>
<text x="143.2" y="216.7">32</text>
<text x="416.2" y="218.5">13</text>
<text x="417.7" y="216.7">12</text>
<text x="417.7" y="220.3">13</text>
<text x="492.7" y="216.7">11</text>
<text x="492.7" y="220.3">12</text>
<text x="494.2" y="218.5">12</text>
<text x="88.1" y="222">10</text>
<text x="88.1" y="225.6">11</text>
<text x="89.6" y="223.8">IO17</text>
<text x="89.6" y="227.3">IO18</text>
<text x="141.7" y="225.6">IO37</text>
<text x="141.7" y="222">IO38</text>
<text x="143.2" y="227.3">29</text>
<text x="143.2" y="223.8">30</text>
<text x="416.2" y="222">14</text>
<text x="416.2" y="225.6">15</text>
<text x="417.7" y="223.8">14</text>
<text x="417.7" y="227.3">15</text>
<text x="492.7" y="223.8">13</text>
<text x="492.7" y="227.3">14</text>
<text x="494.2" y="222">13</text>
<text x="494.2" y="225.6">14</text>
<text x="88.1" y="229.1">12</text>
<text x="88.1" y="232.6">13</text>
<text x="89.6" y="230.9">IO8</text>
<text x="141.7" y="232.6">IO35</text>
<text x="141.7" y="229.1">IO36</text>
<text x="143.2" y="230.9">28</text>
<text x="416.2" y="229.1">16</text>
<text x="417.7" y="230.9">16</text>
<text x="492.7" y="230.9">15</text>
<text x="494.2" y="229.1">15</text>
<text x="494.2" y="232.6">16</text>
<text x="88.1" y="236.1">14</text>
<text x="89.6" y="234.4">IO19</text>
<text x="89.6" y="237.9">IO20</text>
<text x="141.7" y="236.1">IO0</text>
<text x="143.2" y="234.4">27</text>
<text x="492.7" y="234.4">16</text>
<text x="98.5" y="245.8" transform="rotate(-90 98.5 245.8)">IO3</text>
<text x="102.1" y="245.8" transform="rotate(-90 102.1 245.8)">IO46</text>
<text x="105.6" y="245.8" transform="rotate(-90 105.6 245.8)">IO9</text>
<text x="109.1" y="245.8" transform="rotate(-90 109.1 245.8)">IO10</text>
<text x="112.6" y="245.8" transform="rotate(-90 112.6 245.8)">IO11</text>
<text x="116.2" y="245.8" transform="rotate(-90 116.2 245.8)">IO12</text>
<text x="119.7" y="245.8" transform="rotate(-90 119.7 245.8)">IO13</text>
<text x="123.2" y="245.8" transform="rotate(-90 123.2 245.8)">IO14</text>
<text x="126.8" y="245.8" transform="rotate(-90 126.8 245.8)">IO21</text>
<text x="130.3" y="245.8" transform="rotate(-90 130.3 245.8)">IO47</text>
<text x="133.8" y="245.8" transform="rotate(-90 133.8 245.8)">IO48</text>
<text x="137.3" y="245.8" transform="rotate(-90 137.3 245.8)">IO45</text>
<text x="142.3" y="242.9">EP</text>
<text x="143" y="241.4">41</text>
<text x="96.8" y="247.3" transform="rotate(-90 96.8 247.3)">15</text>
<text x="100.3" y="247.3" transform="rotate(-90 100.3 247.3)">16</text>
<text x="103.8" y="247.3" transform="rotate(-90 103.8 247.3)">17</text>
<text x="107.4" y="247.3" transform="rotate(-90 107.4 247.3)">18</text>
<text x="110.9" y="247.3" transform="rotate(-90 110.9 247.3)">19</text>
<text x="114.4" y="247.3" transform="rotate(-90 114.4 247.3)">20</text>
<text x="117.9" y="247.3" transform="rotate(-90 117.9 247.3)">21</text>
<text x="121.5" y="247.3" transform="rotate(-90 121.5 247.3)">22</text>
<text x="125" y="247.3" transform="rotate(-90 125 247.3)">23</text>
<text x="128.5" y="247.3" transform="rotate(-90 128.5 247.3)">24</text>
<text x="132" y="247.3" transform="rotate(-90 132 247.3)">25</text>
<text x="135.6" y="247.3" transform="rotate(-90 135.6 247.3)">26</text>
<text x="295.1" y="280.2">DO</text>
<text x="296.6" y="278.5">1</text>
<text x="278.6" y="282">3</text>
<text x="280.1" y="283.8">DI</text>
</g>
<g font-size="3.2">
<text x="257.8" y="59.8">B1A12</text>
<text x="256.3" y="61.5">GND</text>
<text x="256.3" y="100.3">GND</text>
<text x="257.8" y="98.6">A1B12</text>
<text x="88.1" y="190.3">1</text>
<text x="141.7" y="190.3">GND</text>
<text x="143.2" y="188.5">40</text>
<text x="89.6" y="192.1">GND</text>
<text x="295.1" y="283.8">GND</text>
<text x="296.6" y="282">2</text>
</g>
<g font-size="3.2" fill="#8d2323">
<text x="389.6" y="79.2">1</text>
<text x="431.9" y="79.2">1</text>
<text x="257.3" y="174.4">1</text>
<text x="260.5" y="175.8">CHRG</text>
<text x="286.6" y="175.8">PROG</text>
<text x="289.7" y="174.4">6</text>
<text x="257.3" y="181.5">2</text>
<text x="260.5" y="182.9">GND</text>
<text x="286.6" y="182.9">STDBY</text>
<text x="289.7" y="181.5">5</text>
<text x="257.3" y="188.5">3</text>
<text x="260.5" y="189.9">BAT</text>
<text x="286.6" y="189.9">VCC</text>
<text x="289.7" y="188.5">4</text>
</g>
<g font-size="3.2" fill="#f00">
<text x="278.6" y="278.5">4</text>
<text x="280.1" y="280.2">VDD</text>
</g>
</svg>
